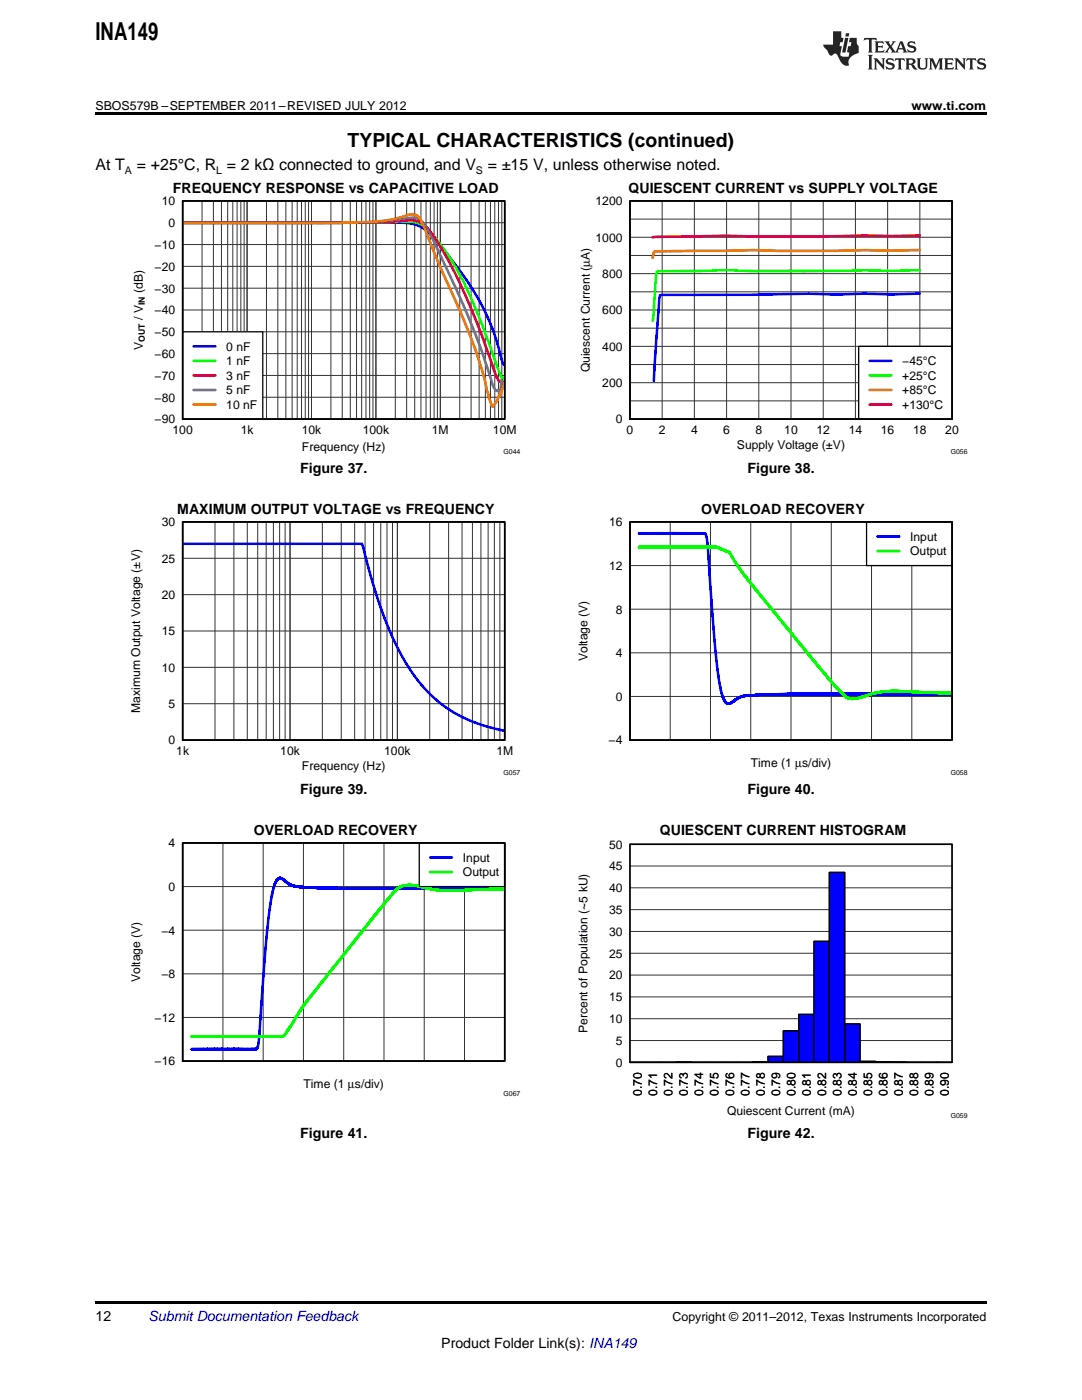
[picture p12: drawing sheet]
<svg xmlns="http://www.w3.org/2000/svg" width="216mm" height="279mm" viewBox="0 0 216 279" stroke-linecap="round" stroke-linejoin="round" font-family="sans-serif">
<path d="M153.2 212h-27.5" fill="none" stroke="#00f" stroke-width=".2"/>
<path d="M125.7 212h3.1zM128.8 212h3zM131.8 212h3.1zM134.9 212h3zM137.9 212h3.1zM141 212h3.1zM144.1 212h3zM147.1 212h3.1zM150.2 212h3z" fill="none" stroke="#000" stroke-width=".26"/>
<path d="M153.2 210.8h3.1v1.2h-3.1z" fill="#00f"/>
<path d="M153.2 210.8h3.1v1.2h-3.1z" fill="none" stroke="#000" stroke-width=".26"/>
<path d="M156.3 205.7h3.1v6.3h-3.1z" fill="#00f"/>
<path d="M156.3 205.7h3.1v6.3h-3.1z" fill="none" stroke="#000" stroke-width=".26"/>
<path d="M159.4 202.4h3v9.6h-3z" fill="#00f"/>
<path d="M159.4 202.4h3v9.6h-3z" fill="none" stroke="#000" stroke-width=".26"/>
<path d="M162.4 187.9h3.1v24.1h-3.1z" fill="#00f"/>
<path d="M162.4 187.9h3.1v24.1h-3.1z" fill="none" stroke="#000" stroke-width=".26"/>
<path d="M165.5 174.1h3v37.9h-3z" fill="#00f"/>
<path d="M165.5 174.1h3v37.9h-3z" fill="none" stroke="#000" stroke-width=".26"/>
<path d="M168.5 204.4h3.1v7.6h-3.1z" fill="#00f"/>
<g fill="none" stroke="#000" stroke-width=".26">
<path d="M125.7 212h3.1zM128.8 212h3zM131.8 212h3.1zM134.9 212h3zM137.9 212h3.1zM141 212h3.1zM144.1 212h3zM147.1 212h3.1zM150.2 212h3zM168.5 204.4h3.1v7.6h-3.1zM171.6 211.8h3.1v.2h-3.1zM174.7 212h3z"/>
<path d="M177.7 212h3.1zM180.8 212h3.1zM183.8 212h3.1zM186.9 212h3.1z"/>
</g>
<path d="M153.2 212h-27.5M171.6 211.9h3.1M174.7 212h15.3" fill="none" stroke="#00f" stroke-width=".2"/>
<path d="M125.7 177.2h64.3M125.7 172.8h64.3M125.7 168.5h64.3M125.7 199h64.3M125.7 194.6h64.3M125.7 190.2h64.3M125.7 185.9h64.3M125.7 181.5h64.3M125.7 212h64.3M125.7 207.7h64.3M125.7 203.3h64.3" fill="none" stroke="#333" stroke-width=".2"/>
<path d="M153.2 210.8h3.1v1.2h-3.1z" fill="#00f"/>
<path d="M153.2 210.8h3.1v1.2h-3.1z" fill="none" stroke="#000" stroke-width=".26"/>
<path d="M156.3 205.7h3.1v6.3h-3.1z" fill="#00f"/>
<path d="M156.3 205.7h3.1v6.3h-3.1z" fill="none" stroke="#000" stroke-width=".26"/>
<path d="M159.4 202.4h3v9.6h-3z" fill="#00f"/>
<path d="M159.4 202.4h3v9.6h-3z" fill="none" stroke="#000" stroke-width=".26"/>
<path d="M162.4 187.9h3.1v24.1h-3.1z" fill="#00f"/>
<path d="M162.4 187.9h3.1v24.1h-3.1z" fill="none" stroke="#000" stroke-width=".26"/>
<path d="M165.5 174.1h3v37.9h-3z" fill="#00f"/>
<path d="M165.5 174.1h3v37.9h-3z" fill="none" stroke="#000" stroke-width=".26"/>
<path d="M168.5 204.4h3.1v7.6h-3.1z" fill="#00f"/>
<path d="M36.4 168.2h64.3v43.6h-64.3zM168.5 204.4h3.1v7.6h-3.1zM171.6 211.8h3.1v.2h-3.1zM174.7 212h3zM177.7 212h3.1zM180.8 212h3.1zM183.8 212h3.1zM186.9 212h3.1z" fill="none" stroke="#000" stroke-width=".26"/>
<path d="M171.6 211.9h3.1M174.7 212h15.3" fill="none" stroke="#00f" stroke-width=".2"/>
<path d="M125.7 168.5h64.3v43.5h-64.3z" fill="none" stroke="#000" stroke-width=".35"/>
<path d="M36.4 168.2h64.3v43.6h-64.3zM36.4 176.9h64.3M44.5 168.2v43.6M52.5 168.2v43.6M60.5 168.2v43.6M68.6 168.2v43.6M76.6 168.2v43.6M84.7 168.2v43.6M92.7 168.2v43.6M36.4 194.3h64.3M36.4 185.6h64.3M36.4 203.1h64.3" fill="none" stroke="#333" stroke-width=".2"/>
<path d="M100.8 177.2l-25.4 .1-13-.1-2.7-.2-1.5-.3-.7-.4-1.2-.9-.6-.2-.6 .7-.5 1.3-.9 5.3-.8 8.3-1.2 16.4-.3 1.9-.2 .3h-.2h-12.8" fill="none" stroke="#00f" stroke-width=".52"/>
<path d="M100.8 177.4l-11.3 .4-3-.3-4.1-.8h-1.4l-1.2 .3-1.2 1-2.4 2.8-14.2 17.9-1.9 2.7-1.9 3.2-1.6 2.2-.4 .1h-18" fill="none" stroke="#0f0" stroke-width=".52"/>
<path d="M83.7 168.2h17v8.7h-17z" fill="#fff"/>
<path d="M36.4 104.2h64.3v43.5h-64.3zM125.7 104.2h64.3v43.5h-64.3zM83.7 168.2h17v8.7h-17z" fill="none" stroke="#000" stroke-width=".26"/>
<path d="M36.4 108.5h35.8l.2 .6a83.4 83.4 0 0 0 8.4 22.9l1.9 2.9 2 2.4 2.1 2.1 2.1 1.7 2.8 1.7 2.8 1.3 3 1 3.2 .7M127.5 106.5l12.6-.1 .6 .1 .1 .2 .4 2.1 1.2 16.9 .8 8 .9 5 .5 1.1 .5 .6 .8-.1 .9-.7 1.4-.7 3.8-.3 10.1-.1 27.9 .1M85.8 171.1h4.4" fill="none" stroke="#00f" stroke-width=".52"/>
<path d="M127.5 109.2l15.2-.1 2.7 1 3.2 4.8 9.7 12 8.4 10.1 2.4 2.3 .7 .2 1-.1 3.6-1 2.9-.5 12.7 .4M85.8 174h4.4" fill="none" stroke="#0f0" stroke-width=".52"/>
<path d="M36.4 104.2h64.3v43.5h-64.3zM36.4 168.2h64.3v43.6h-64.3z" fill="none" stroke="#000" stroke-width=".35"/>
<g fill="none" stroke="#333" stroke-width=".2">
<path d="M36.4 104.2h64.3v43.5h-64.3zM36.4 118.7h64.3M36.4 111.4h64.3M42.9 104.2v43.5M46.7 104.2v43.5M49.3 104.2v43.5M51.4 104.2v43.5M53.1 104.2v43.5M54.6 104.2v43.5M55.8 104.2v43.5M56.9 104.2v43.5M57.9 104.2v43.5"/>
<path d="M64.3 104.2v43.5M68.1 104.2v43.5M70.8 104.2v43.5M72.8 104.2v43.5M74.5 104.2v43.5M76 104.2v43.5M77.2 104.2v43.5M78.3 104.2v43.5M79.3 104.2v43.5M85.7 104.2v43.5M89.5 104.2v43.5M92.2 104.2v43.5"/>
<path d="M94.3 104.2v43.5M96 104.2v43.5M97.4 104.2v43.5M98.6 104.2v43.5M99.7 104.2v43.5M125.7 104.2h64.3v43.5h-64.3zM125.7 112.9h64.3M133.7 104.2v43.5M141.8 104.2v43.5M149.8 104.2v43.5M157.8 104.2v43.5M165.9 104.2v43.5"/>
<path d="M173.9 104.2v43.5M181.9 104.2v43.5M36.4 133.2h64.3M36.4 125.9h64.3M125.7 139h64.3M125.7 130.3h64.3M125.7 121.6h64.3M36.4 140.4h64.3"/>
</g>
<path d="M172.9 104.2h17.1v8.7h-17.1z" fill="#fff"/>
<path d="M36.4 40.1h64.3v43.5h-64.3zM172.9 104.2h17.1v8.7h-17.1z" fill="none" stroke="#000" stroke-width=".26"/>
<path d="M36.4 44.5h44a7.5 7.5 0 0 1 6.4 3.2l2.5 3.1 3.3 4.3 2.7 4.2a45.3 45.3 0 0 1 5 13l.2 .5 .3-.3M175.1 107.1h4.3" fill="none" stroke="#00f" stroke-width=".52"/>
<path d="M36.4 44.5h31.3l12.5-.2a6.2 6.2 0 0 1 6.4 2.8l3.5 4.8 2.3 4.1 3.2 7.4 4.5 12.1 .2-.1 .4 .3 .1-.2M175.1 110h4.3" fill="none" stroke="#0f0" stroke-width=".52"/>
<path d="M125.7 104.2h64.3v43.5h-64.3z" fill="none" stroke="#000" stroke-width=".35"/>
<g fill="none" stroke="#333" stroke-width=".2">
<path d="M36.4 40.1h64.3v43.5h-64.3zM36.4 57.5h64.3M36.4 53.2h64.3M36.4 48.8h64.3M36.4 44.5h64.3M40.3 40.1v43.5M42.6 40.1v43.5M44.2 40.1v43.5M45.4 40.1v43.5M46.5 40.1v43.5M47.3 40.1v43.5M48.1 40.1v43.5"/>
<path d="M48.7 40.1v43.5M49.3 40.1v43.5M53.2 40.1v43.5M55.4 40.1v43.5M57 40.1v43.5M58.3 40.1v43.5M59.3 40.1v43.5M60.2 40.1v43.5M60.9 40.1v43.5M61.6 40.1v43.5M62.2 40.1v43.5M66 40.1v43.5"/>
<path d="M68.3 40.1v43.5M69.9 40.1v43.5M71.1 40.1v43.5M72.2 40.1v43.5M73 40.1v43.5M73.8 40.1v43.5M74.4 40.1v43.5M75 40.1v43.5M78.9 40.1v43.5M81.1 40.1v43.5M82.7 40.1v43.5M84 40.1v43.5"/>
<path d="M85 40.1v43.5M85.9 40.1v43.5M86.6 40.1v43.5M87.3 40.1v43.5M87.9 40.1v43.5M91.7 40.1v43.5M94 40.1v43.5M95.6 40.1v43.5M96.9 40.1v43.5M97.9 40.1v43.5M98.7 40.1v43.5M99.5 40.1v43.5"/>
<path d="M100.1 40.1v43.5M36.4 79.3h64.3M36.4 74.9h64.3M36.4 70.6h64.3M36.4 66.2h64.3M36.4 61.9h64.3"/>
</g>
<path d="M36.4 44.5h31.7l7.5-.1 4.6-.3a5.1 5.1 0 0 1 5 1.4l1.2 1.4 1.7 2.7 1.8 3.1 1.9 3.9 3.1 7.1 3.2 8.9a10.6 10.6 0 0 0 1.6 3.5l.2 .2 .2-.4 .2 .6 .5-.4" fill="none" stroke="#f00" stroke-width=".52"/>
<path d="M36.4 44.5l35.1-.1 5.1-.2 3.6-.5a4.3 4.3 0 0 1 3.9 .4 24.7 24.7 0 0 1 3.6 6.6l5.6 12.2 2.3 5.8 1.8 5.2a14.3 14.3 0 0 0 1.5 4l.2 .1 .2-.2 .2 .4 .2-.4 .2 .1 .2-2.1 .2 1.4 .5-.8" fill="none" stroke="#9400d3" stroke-width=".52"/>
<path d="M36.4 44.5l34.9-.1 5.3-.3 3.2-.7a4.1 4.1 0 0 1 3.5-.3 22.1 22.1 0 0 1 2.9 6.2l2.1 5 3.5 7.7 2.1 5.2a68.6 68.6 0 0 1 3.3 10.8l.9 3.1 .2 .1 .8-1.1 .6-1.4 .2 .2 .9-2.8" fill="none" stroke="#ee7600" stroke-width=".52"/>
<path d="M36.4 66.2h16v17.4h-16z" fill="#fff"/>
<path d="M125.7 40.1h64.3v43.5h-64.3zM36.4 66.2h16v17.4h-16z" fill="none" stroke="#000" stroke-width=".26"/>
<path d="M183.5 58.6l-5.5 .2-5.5-.2-5.6 .2-5.5-.2-11.1 .2-18.5 .1-.3 .7-1 16.4M38.6 69.1h4.4" fill="none" stroke="#00f" stroke-width=".52"/>
<path d="M183.5 53.9l-33.2 .2-5.5-.2-13.6 .3-.3 .6-.4 7.5-.3 1.7M38.6 72h4.4" fill="none" stroke="#0f0" stroke-width=".52"/>
<path d="M183.5 47l-33.2 .2-5.5-.2-14.6 .3M38.6 74.9h4.4" fill="none" stroke="#f00" stroke-width=".52"/>
<path d="M38.6 77.8h4.4" fill="none" stroke="#9400d3" stroke-width=".52"/>
<path d="M183.5 49.9l-5.5 .1-5.5-.1-16.6 .2-5.6-.2-19 .2-.7 .1-.4 1.3M38.6 80.7h4.4" fill="none" stroke="#ee7600" stroke-width=".52"/>
<path d="M36.4 40.1h64.3v43.5h-64.3z" fill="none" stroke="#000" stroke-width=".35"/>
<g fill="none" stroke="#333" stroke-width=".2">
<path d="M125.7 40.1h64.3v43.5h-64.3zM125.7 58.2h64.3M125.7 54.6h64.3M125.7 51h64.3M125.7 47.4h64.3M125.7 43.7h64.3M132.1 40.1v43.5M138.6 40.1v43.5M145 40.1v43.5M151.4 40.1v43.5M157.8 40.1v43.5M164.3 40.1v43.5"/>
<path d="M170.7 40.1v43.5M177.1 40.1v43.5M183.5 40.1v43.5M125.7 76.4h64.3M125.7 72.8h64.3M125.7 69.1h64.3M125.7 65.5h64.3M125.7 61.9h64.3M125.7 80h64.3"/>
</g>
<path d="M171.3 69.1h18.7v14.5h-18.7z" fill="#fff"/>
<path d="M171.3 69.1h18.7v14.5h-18.7z" fill="none" stroke="#000" stroke-width=".26"/>
<path d="M173.5 72h4.4" fill="none" stroke="#00f" stroke-width=".52"/>
<path d="M173.5 74.9h4.4" fill="none" stroke="#0f0" stroke-width=".52"/>
<path d="M173.5 77.8h4.4" fill="none" stroke="#ee7600" stroke-width=".52"/>
<path d="M173.5 80.7h4.4" fill="none" stroke="#f00" stroke-width=".52"/>
<path d="M125.7 40.1h64.3v43.5h-64.3z" fill="none" stroke="#000" stroke-width=".35"/>
<g fill="#231f20">
<path d="M172.5 7.6l-.1 .5 .4-.2h.6v.1v2.1l-.2 .4h.9l-.2-.4v-2.1l.1-.1h.5l.5 .2-.2-.5zM174.5 8.3l.2 .3v1.5l-.2 .4h1.8l.2-.6a1.04 1.04 0 0 1-1.3 .2v-.7h.6l.3 .2v-.6l-.3 .2h-.6v-.6l.8-.1 .4 .3-.2-.5zM176.5 8.3l.9 1.1-.9 1.1h.8l-.2-.2 .4-.7 .5 .7-.2 .2h1.5l-.2-.2 .2-.4h.9l.1 .4-.2 .2h1l-.3-.3-.7-1.9h-.5l-.9 2-.8-1 .9-1h-.8l.1 .3-.4 .5-.3-.6 .1-.2zM179.7 8.6l.4 1h-.7zM181.3 8.4a.63 .63 0 0 0-.2 .7 .63 .63 0 0 0 .6 .4l.6 .2 .1 .2a.75 .75 0 0 1-.7 .4 .75 .75 0 0 1-.6-.5l.1 .7 .1-.1a1.11 1.11 0 0 0 1.5-.6 1.13 1.13 0 0 0-1.2-.8l-.1-.4a1.04 1.04 0 0 1 1.2 .2l-.2-.5-.2 .1-.4-.2zM173.2 10.9l.2 .4v2.2l-.2 .4h1l-.3-.4v-2.2l.3-.4zM174.3 11.6l.3 .4v1.5l-.3 .4h.8l-.2-.4v-1.3l1.5 1.7v-1.9l.2-.4h-.7l.2 .4v.9l-1.1-1.3zM177 11.8a.62 .62 0 0 0-.2 .7 .62 .62 0 0 0 .6 .4l.6 .1 .1 .3a.76 .76 0 0 1-.7 .3 .76 .76 0 0 1-.7-.4l.2 .7 .1-.1a1.11 1.11 0 0 0 1.5-.6 1.13 1.13 0 0 0-1.2-.8l-.1-.4a1.04 1.04 0 0 1 1.2 .2l-.2-.6-.2 .1-.5-.1zM178.7 11.6l-.2 .6a.61 .61 0 0 1 .8-.3v1.6l-.2 .4h.9l-.2-.4v-1.6a.63 .63 0 0 1 .7 .3l-.1-.6zM180.6 11.6l.3 .4v1.5l-.3 .4h1l-.2-.2-.1-.8 .6 .2a.76 .76 0 0 0 1.2 .7l-1-1a.58 .58 0 0 0 .6-.5 .58 .58 0 0 0-.5-.6zM181.4 11.9h.1a.45 .45 0 0 1 .5 .1 .45 .45 0 0 1 .1 .5l-.8 .2zM182.9 11.6l.2 .2a2.17 2.17 0 0 0 .3 1.9 .99 .99 0 0 0 1.6-.6v-1.1l.2-.4h-.7l.2 .2a1.92 1.92 0 0 1-.2 1.8 .6 .6 0 0 1-.9-.5v-1.1l.2-.4zM185.4 11.6l.2 .4v1.5l-.2 .4h.7l-.2-.4v-1.4l.8 1.8 .8-1.8v1.4l-.2 .4h.9l-.2-.4v-1.5l.2-.4h-.8l-.6 1.5-.6-1.5zM188.4 11.6l.2 .4v1.5l-.2 .4h1.8l.1-.6a1.04 1.04 0 0 1-1.2 .1v-.6h.5l.4 .2v-.6l-.4 .2h-.5v-.7h.8l.3 .3-.1-.6zM190.5 11.6l.2 .4v1.5l-.2 .4h.7l-.2-.4v-1.3l1.5 1.7v-1.9l.2-.4h-.7l.2 .4v.9l-1.1-1.3zM192.9 11.6l-.1 .6a.61 .61 0 0 1 .7-.3l.1 1.6-.3 .4h1l-.3-.4 .1-1.6a.63 .63 0 0 1 .7 .3l-.1-.6zM195.2 11.8a.62 .62 0 0 0-.2 .7 .62 .62 0 0 0 .6 .4l.6 .1 .1 .3a.76 .76 0 0 1-.7 .3 .76 .76 0 0 1-.6-.4l.1 .7 .1-.1a1.11 1.11 0 0 0 1.6-.6 1.13 1.13 0 0 0-1.3-.8l-.1-.4a1.04 1.04 0 0 1 1.2 .2l-.1-.6-.2 .1-.5-.1z"/>
<path d="M166.2 6.3v2.6h-1.9v.4l.8 .9a.91 .91 0 0 0 1 .8 .56 .56 0 0 1 .5-.3 .56 .56 0 0 1 .5 .3l.4 .8a1.53 1.53 0 0 0 1.9 1.2 1.54 1.54 0 0 1 1-2.1l.9-.3v-1.4a1.52 1.52 0 0 1-.4-1.6h-1.3l-.2 .8h.5l-.2 .8h-.5l-.1 1v.2l.4 .1-.2 .8a1.93 1.93 0 0 1-1.6-.3l.3-1.8h-.5l.2-.8h.4l.2-.8h-.4v-1.3zM168.6 7.6l-.6 2.9h.7l.6-2.9zM168.8 6.6l-.1 .7h.6l.2-.7z"/>
</g>
<path d="M19 259.7h177.8v.5h-177.8z" fill="#000"/>
<g fill="#fff">
<path d="M156.1 228.8h.4v.7h-.4z"/>
<path d="M66.9 228.8h.3v.7h-.3z"/>
<path d="M156.1 160.2h.4v.7h-.4z"/>
<path d="M66.9 160.2h.3v.7h-.3z"/>
<path d="M156.1 96.2h.4v.7h-.4z"/>
<path d="M66.9 96.2h.3v.7h-.3z"/>
</g>
<path d="M19 22.5h177.8v.5h-177.8z" fill="#000"/>
<text font-size="4.9" x="19" y="7.9">INA149</text>
<text font-size="3.9" x="69.4" y="29.3">TYPICAL CHARACTERISTICS (continued)</text>
<g font-size="3.2">
<text x="19" y="34">At T</text>
<text x="27.3" y="34">= +25°C, R = 2 kΩ connected to ground, and V</text>
<text x="97.3" y="34">= ±15 V, unless otherwise noted.</text>
</g>
<g font-size="2.8">
<text x="34.5" y="38.5">FREQUENCY RESPONSE vs CAPACITIVE LOAD</text>
<text x="125.4" y="38.5">QUIESCENT CURRENT vs SUPPLY VOLTAGE</text>
<text x="59.9" y="94.4">Figure 37.</text>
<text x="149.2" y="94.4">Figure 38.</text>
<text x="35.4" y="102.5">MAXIMUM OUTPUT VOLTAGE vs FREQUENCY</text>
<text x="139.9" y="102.5">OVERLOAD RECOVERY</text>
<text x="59.9" y="158.5">Figure 39.</text>
<text x="149.2" y="158.5">Figure 40.</text>
<text x="50.7" y="166.6">OVERLOAD RECOVERY</text>
<text x="131.7" y="166.6">QUIESCENT CURRENT HISTOGRAM</text>
<text x="59.9" y="227">Figure 41.</text>
<text x="149.2" y="227">Figure 42.</text>
<text x="19" y="263.6">12</text>
<text x="88.1" y="269">Product Folder Link(s): INA149</text>
</g>
<text font-size="2.8" fill="#0000c8" x="29.6" y="263.6">Submit Documentation Feedback</text>
<g font-size="2.5">
<text x="19" y="21.9">SBOS579B –SEPTEMBER 2011–REVISED JULY 2012</text>
<text x="181.9" y="21.9">www.ti.com</text>
<text x="134.2" y="263.6">Copyright © 2011–2012, Texas Instruments Incorporated</text>
</g>
<g font-size="2.4">
<text x="32.3" y="41">10</text>
<text x="118.8" y="41">1200</text>
<text x="33.6" y="45.3">0</text>
<text x="30.9" y="49.7">−10</text>
<text x="118.8" y="48.2">1000</text>
<text x="28.5" y="58.5" transform="rotate(-90 28.5 58.5)">(dB)</text>
<text x="30.9" y="58.4">−30</text>
<text x="30.9" y="54">−20</text>
<text x="120.2" y="55.5">800</text>
<text x="28.5" y="63.9" transform="rotate(-90 28.5 63.9)">/ V</text>
<text x="30.9" y="62.7">−40</text>
<text x="120.2" y="62.7">600</text>
<text x="28.5" y="69.8" transform="rotate(-90 28.5 69.8)">V</text>
<text x="30.9" y="71.4">−60</text>
<text x="30.9" y="67.1">−50</text>
<text x="45.2" y="70">0 nF</text>
<text x="120.2" y="70">400</text>
<text x="30.9" y="75.8">−70</text>
<text x="45.2" y="72.9">1 nF</text>
<text x="45.2" y="75.8">3 nF</text>
<text x="117.7" y="74.3" transform="rotate(-90 117.7 74.3)">Quiescent Current (µA)</text>
<text x="120.2" y="77.2">200</text>
<text x="180" y="72.9">−45°C</text>
<text x="180" y="75.8">+25°C</text>
<text x="30.9" y="80.2">−80</text>
<text x="45.2" y="78.7">5 nF</text>
<text x="45.2" y="81.6">10 nF</text>
<text x="180" y="78.7">+85°C</text>
<text x="180" y="81.6">+130°C</text>
<text x="30.9" y="84.5">−90</text>
<text x="34.4" y="86.6">100</text>
<text x="48" y="86.6">1k</text>
<text x="60.2" y="86.6">10k</text>
<text x="72.4" y="86.6">100k</text>
<text x="86.2" y="86.6">1M</text>
<text x="98.4" y="86.6">10M</text>
<text x="122.9" y="84.5">0</text>
<text x="125" y="86.6">0</text>
<text x="131.5" y="86.6">2</text>
<text x="137.9" y="86.6">4</text>
<text x="144.3" y="86.6">6</text>
<text x="147" y="89.6">Supply Voltage (±V)</text>
<text x="150.7" y="86.6">8</text>
<text x="156.5" y="86.6">10</text>
<text x="162.9" y="86.6">12</text>
<text x="169.3" y="86.6">14</text>
<text x="175.8" y="86.6">16</text>
<text x="182.2" y="86.6">18</text>
<text x="188.6" y="86.6">20</text>
<text x="60.2" y="90.1">Frequency (Hz)</text>
<text x="32.3" y="105">30</text>
<text x="121.5" y="105">16</text>
<text x="181.6" y="107.9">Input</text>
<text x="32.3" y="112.3">25</text>
<text x="121.5" y="113.7">12</text>
<text x="181.6" y="110.8">Output</text>
<text x="32.3" y="119.5">20</text>
<text x="122.9" y="122.4">8</text>
<text x="32.3" y="126.8">15</text>
<text x="117.2" y="132" transform="rotate(-90 117.2 132)">Voltage (V)</text>
<text x="122.9" y="131.2">4</text>
<text x="32.3" y="134.1">10</text>
<text x="28" y="142.2" transform="rotate(-90 28 142.2)">Maximum Output Voltage (±V)</text>
<text x="33.6" y="141.3">5</text>
<text x="122.9" y="139.9">0</text>
<text x="33.6" y="148.6">0</text>
<text x="121.5" y="148.6">−4</text>
<text x="35.2" y="150.7">1k</text>
<text x="55.9" y="150.7">10k</text>
<text x="60.2" y="153.7">Frequency (Hz)</text>
<text x="76.7" y="150.7">100k</text>
<text x="99" y="150.7">1M</text>
<text x="149.8" y="153.1">Time (1 µs/div)</text>
<text x="33.6" y="169.1">4</text>
<text x="92.4" y="172">Input</text>
<text x="121.5" y="173.7">45</text>
<text x="121.5" y="169.3">50</text>
<text x="33.6" y="177.8">0</text>
<text x="92.4" y="174.9">Output</text>
<text x="121.5" y="178.1">40</text>
<text x="121.5" y="182.4">35</text>
<text x="32.2" y="186.5">−4</text>
<text x="121.5" y="191.1">25</text>
<text x="121.5" y="186.8">30</text>
<text x="28" y="196" transform="rotate(-90 28 196)">Voltage (V)</text>
<text x="32.2" y="195.2">−8</text>
<text x="121.5" y="195.5">20</text>
<text x="30.9" y="203.9">−12</text>
<text x="121.5" y="199.8">15</text>
<text x="117.2" y="206.1" transform="rotate(-90 117.2 206.1)">Percent of Population (~5 kU)</text>
<text x="121.5" y="204.2">10</text>
<text x="122.9" y="208.5">5</text>
<text x="30.9" y="212.6">−16</text>
<text x="122.9" y="212.9">0</text>
<text x="60.6" y="217.2">Time (1 µs/div)</text>
<text x="128.1" y="218.7" transform="rotate(-90 128.1 218.7)">0.70</text>
<text x="131.2" y="218.7" transform="rotate(-90 131.2 218.7)">0.71</text>
<text x="134.2" y="218.7" transform="rotate(-90 134.2 218.7)">0.72</text>
<text x="137.3" y="218.7" transform="rotate(-90 137.3 218.7)">0.73</text>
<text x="140.3" y="218.7" transform="rotate(-90 140.3 218.7)">0.74</text>
<text x="143.4" y="218.7" transform="rotate(-90 143.4 218.7)">0.75</text>
<text x="146.5" y="218.7" transform="rotate(-90 146.5 218.7)">0.76</text>
<text x="149.5" y="218.7" transform="rotate(-90 149.5 218.7)">0.77</text>
<text x="152.6" y="218.7" transform="rotate(-90 152.6 218.7)">0.78</text>
<text x="155.6" y="218.7" transform="rotate(-90 155.6 218.7)">0.79</text>
<text x="158.7" y="218.7" transform="rotate(-90 158.7 218.7)">0.80</text>
<text x="161.8" y="218.7" transform="rotate(-90 161.8 218.7)">0.81</text>
<text x="164.8" y="218.7" transform="rotate(-90 164.8 218.7)">0.82</text>
<text x="167.9" y="218.7" transform="rotate(-90 167.9 218.7)">0.83</text>
<text x="170.9" y="218.7" transform="rotate(-90 170.9 218.7)">0.84</text>
<text x="174" y="218.7" transform="rotate(-90 174 218.7)">0.85</text>
<text x="177.1" y="218.7" transform="rotate(-90 177.1 218.7)">0.86</text>
<text x="180.1" y="218.7" transform="rotate(-90 180.1 218.7)">0.87</text>
<text x="183.2" y="218.7" transform="rotate(-90 183.2 218.7)">0.88</text>
<text x="186.2" y="218.7" transform="rotate(-90 186.2 218.7)">0.89</text>
<text x="189.3" y="218.7" transform="rotate(-90 189.3 218.7)">0.90</text>
<text x="145.1" y="222.5">Quiescent Current (mA)</text>
</g>
<g font-size="2.1">
<text x="24.9" y="34.6">A</text>
<text x="43.1" y="34.6">L</text>
<text x="95" y="34.6">S</text>
</g>
<g font-size="1.7">
<text x="28.9" y="60.9" transform="rotate(-90 28.9 60.9)">IN</text>
<text x="28.9" y="68.2" transform="rotate(-90 28.9 68.2)">OUT</text>
</g>
<g font-size="1.4">
<text x="100.5" y="90.5">G044</text>
<text x="189.7" y="90.5">G056</text>
<text x="100.5" y="154.6">G057</text>
<text x="189.7" y="154.6">G058</text>
<text x="100.5" y="218.7">G067</text>
<text x="189.7" y="223.1">G059</text>
</g>
</svg>
